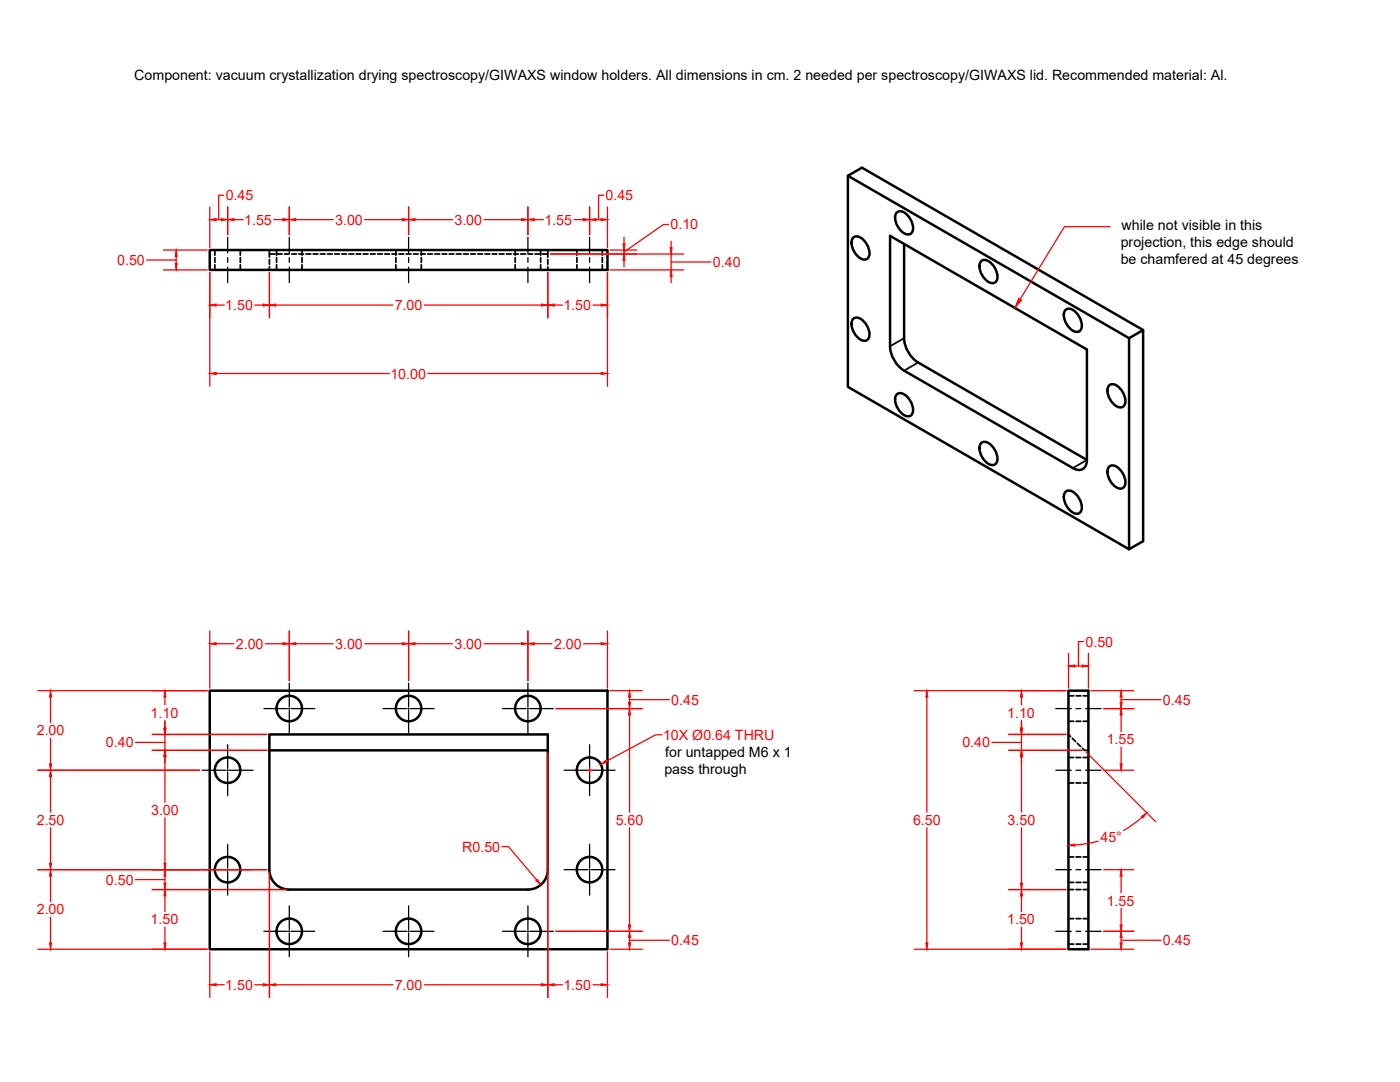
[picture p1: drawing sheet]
<svg xmlns="http://www.w3.org/2000/svg" width="279mm" height="216mm" viewBox="0 0 279 216" stroke-linecap="round" stroke-linejoin="round" font-family="sans-serif">
<!-- layer: MD_Visible -->
<g fill="none" stroke="#000" stroke-width=".5">
<path d="M169.2 35.1l2.8-1.6 56.1 32.4v42.1l-2.8 1.6-56.1-32.4zM169.2 35.1l56.1 32.4M41.9 49.9h79.3v4h-79.3zM170.2 47.5a1.28 1.28 0 0 1 2 .3 3.4 3.4 0 0 1 1.1 3.6 1.28 1.28 0 0 1-2-.2 3.4 3.4 0 0 1-1.1-3.7zM178.9 42.5a1.28 1.28 0 0 1 2 .2 3.4 3.4 0 0 1 1.1 3.7 1.28 1.28 0 0 1-2-.2 3.4 3.4 0 0 1-1.1-3.7zM180.4 48.7v18.8a6.2 6.2 0 0 0 2.8 4.8l33.7 19.5v-22.1l-39.3-22.6v22a6.2 6.2 0 0 0 2.8 4.9l33.7 19.4a1.71 1.71 0 0 0 2 .2 1.71 1.71 0 0 0 .8-1.8M195.7 52.2a1.28 1.28 0 0 1 2 .3 3.4 3.4 0 0 1 1.1 3.6 1.28 1.28 0 0 1-2-.2 3.4 3.4 0 0 1-1.1-3.7zM170.2 63.7a1.28 1.28 0 0 1 2 .3 3.4 3.4 0 0 1 1.1 3.6 1.28 1.28 0 0 1-2-.2 3.4 3.4 0 0 1-1.1-3.7zM178.9 78.8a1.28 1.28 0 0 1 2 .2 3.4 3.4 0 0 1 1.1 3.7 1.28 1.28 0 0 1-2-.2 3.4 3.4 0 0 1-1.1-3.7zM212.6 62a1.28 1.28 0 0 1 2 .2 3.4 3.4 0 0 1 1.1 3.7 1.28 1.28 0 0 1-2.1-.3 3.4 3.4 0 0 1-1-3.6zM221.3 77a1.28 1.28 0 0 1 2 .3 3.4 3.4 0 0 1 1.1 3.6 1.28 1.28 0 0 1-2.1-.2 3.4 3.4 0 0 1-1-3.7zM228.1 65.9l-2.8 1.6v42.1"/>
<path d="M195.7 88.5a1.28 1.28 0 0 1 2 .3 3.4 3.4 0 0 1 1.1 3.6 1.28 1.28 0 0 1-2-.2 3.4 3.4 0 0 1-1.1-3.7zM212.6 98.3a1.28 1.28 0 0 1 2 .2 3.4 3.4 0 0 1 1.1 3.6 1.28 1.28 0 0 1-2.1-.2 3.4 3.4 0 0 1-1-3.6zM221.3 93.2a1.28 1.28 0 0 1 2 .3 3.4 3.4 0 0 1 1.1 3.6 1.28 1.28 0 0 1-2.1-.2 3.4 3.4 0 0 1-1-3.7zM41.9 137.8h79.3v51.6h-79.3zM213.2 137.8h4v51.6h-4zM53.8 149.7h55.5M53.8 173.5a4 4 0 0 0 3.9 4h47.7a4 4 0 0 0 3.9-4v-27h-55.5v27"/>
<circle cx="45.4" cy="153.7" r="2.55"/>
<circle cx="57.7" cy="141.4" r="2.55"/>
<circle cx="81.5" cy="141.4" r="2.55"/>
<circle cx="105.4" cy="141.4" r="2.55"/>
<circle cx="117.7" cy="153.7" r="2.55"/>
<circle cx="45.4" cy="173.5" r="2.55"/>
<circle cx="117.7" cy="173.5" r="2.55"/>
<circle cx="57.7" cy="185.8" r="2.55"/>
<circle cx="81.5" cy="185.8" r="2.55"/>
<circle cx="105.4" cy="185.8" r="2.55"/>
</g>
<!-- layer: MD_Hidden -->
<g fill="none" stroke="#000" stroke-width=".35">
<path d="M42.9 49.9v1M42.9 51.4v1M42.9 52.8v1.1M48 49.9v1M48 51.4v1M48 52.8v1.1M53.8 49.9v.8M53.8 51.8v.9M53.8 53.2v.7M54.9 50.7h-1.1v.6M55.2 49.9v1M55.2 51.4v1"/>
<path d="M55.2 52.8v1.1M55.4 50.7h.9M56.8 50.7h.9M58.2 50.7h1M59.6 50.7h1M60.3 49.9v1M60.3 51.4v1M60.3 52.8v1.1M61.1 50.7h.9M62.5 50.7h.9M63.9 50.7h1M65.4 50.7h.9"/>
<path d="M66.8 50.7h.9M68.2 50.7h1M69.6 50.7h1M71.1 50.7h.9M72.5 50.7h.9M73.9 50.7h1M75.4 50.7h.9M76.8 50.7h.9M78.2 50.7h1M79 49.9v1M79 51.4v1M79 52.8v1.1"/>
<path d="M79.6 50.7h1M81.1 50.7h.9M82.5 50.7h.9M83.9 50.7h1M84.1 49.9v1M84.1 51.4v1M84.1 52.8v1.1M85.4 50.7h.9M86.8 50.7h.9M88.2 50.7h1M89.6 50.7h1M91.1 50.7h.9"/>
<path d="M92.5 50.7h1M93.9 50.7h1M95.4 50.7h.9M96.8 50.7h.9M98.2 50.7h1M99.6 50.7h1M101.1 50.7h.9M102.5 50.7h1M102.8 49.9v1M102.8 51.4v1M102.8 52.8v1.1M103.9 50.7h1"/>
<path d="M105.4 50.7h.9M106.8 50.7h.9M107.9 49.9v1M107.9 51.4v1M107.9 52.8v1.1M108.2 50.7h1.1v.6M109.3 49.9v.8M109.3 51.8v.9M109.3 53.2v.7M115.1 49.9v1M115.1 51.4v1M115.1 52.8v1.1"/>
<path d="M120.2 49.9v1M120.2 51.4v1M120.2 52.8v1.1M213.2 138.8h1.1M214.7 138.8h1M216.2 138.8h1M213.2 146.5l.4 .4M213.2 151.2h1.1M213.2 156.2h1.1M213.2 143.9h1.1M214 147.3l.7 .7M214.7 151.2h1"/>
<path d="M214.7 156.2h1M214.7 143.9h1M215 148.3l.7 .7M216 149.3l.4 .4h.8M216.2 151.2h1M216.2 156.2h1M216.2 143.9h1M213.2 177.5h1.1M213.2 171h1.1M213.2 176.1h1.1M214.7 177.5h1M214.7 171h1"/>
<path d="M214.7 176.1h1M216.2 177.5h1M216.2 171h1M216.2 176.1h1M213.2 183.3h1.1M213.2 188.4h1.1M214.7 183.3h1M214.7 188.4h1M216.2 183.3h1M216.2 188.4h1"/>
</g>
<!-- layer: MD_Visible Narrow -->
<path d="M180.4 67.5l-2.8 1.6M183.2 72.3l-2.8 1.7M216.9 91.8l-2.8 1.6" fill="none" stroke="#000" stroke-width=".35"/>
<!-- layer: 0 -->
<g fill="none" stroke="#000" stroke-width=".25">
<path d="M45.4 47.3v3.2M45.4 51.4v1M45.4 53.3v3.1M57.7 47.3v3.2M57.7 51.4v1M57.7 53.3v3.1M81.5 47.3v3.2M81.5 51.4v1M81.5 53.3v3.1M105.4 47.3v3.2M105.4 51.4v1M105.4 53.3v3.1"/>
<path d="M117.7 47.3v3.2M117.7 51.4v1M117.7 53.3v3.1M57.7 136.3v4.7M81.5 136.3v4.7M105.4 136.3v4.7M40.4 153.7h4.7M45.3 153.7h.3M45.4 148.6v4.7M45.4 153.6v.2M45.4 154.1v4.7M45.8 153.7h4.7"/>
<path d="M52.7 141.4h4.7M57.6 141.4h.3M57.7 141.3v.2M57.7 141.8v4.7M58.1 141.4h4.7M76.5 141.4h4.7M81.4 141.4h.3M81.5 141.3v.2M81.5 141.8v4.7M81.9 141.4h4.7M100.3 141.4h4.7M105.2 141.4h.3"/>
<path d="M105.4 141.3v.2M105.4 141.8v4.7M105.7 141.4h4.7M112.6 153.7h4.7M117.5 153.7h.3M117.7 148.6v4.7M117.7 153.6v.2M117.7 154.1v4.7M118 153.7h4.7M210.7 141.4h3.1M210.7 153.7h3.1M214.7 141.4h1"/>
<path d="M214.7 153.7h1M216.7 141.4h3.1M216.7 153.7h3.1M40.4 173.5h4.7M45.3 173.5h.3M45.4 168.5v4.7M45.4 173.4v.3M45.4 173.9v4.7M45.8 173.5h4.7M112.6 173.5h4.7M117.5 173.5h.3M117.7 168.5v4.7"/>
<path d="M117.7 173.4v.3M117.7 173.9v4.7M118 173.5h4.7M210.7 173.5h3.1M214.7 173.5h1M216.7 173.5h3.1M52.7 185.8h4.7M57.6 185.8h.3M57.7 180.8v4.7M57.7 185.7v.3M57.7 186.2v4.7M58.1 185.8h4.7"/>
<path d="M76.5 185.8h4.7M81.4 185.8h.3M81.5 180.8v4.7M81.5 185.7v.3M81.5 186.2v4.7M81.9 185.8h4.7M100.3 185.8h4.7M105.2 185.8h.3M105.4 180.8v4.7M105.4 185.7v.3M105.4 186.2v4.7M105.7 185.8h4.7"/>
<path d="M210.7 185.8h3.1M214.7 185.8h1M216.7 185.8h3.1"/>
</g>
<g fill="none" stroke="#f00" stroke-width=".25">
<path d="M44.7 39h-1.1v4.8M120.5 39h-1v4.8M29.3 51.9h5.9M32.6 53.9h8.8M32.6 49.9h8.8M35.2 51.2v1.4M41.9 41.3v8.1M41.9 54.4v22.7M43.1 43.8h1.1M45.4 41.3v5.5M46.7 43.8h1.8M53.8 54.4v9"/>
<path d="M54.6 43.8h1.9M57.7 41.3v5.5M59 43.8h7.5M72.8 43.8h7.5M81.5 41.3v5.5M82.8 43.8h7.5M96.6 43.8h7.5M105.4 41.3v5.5M106.6 43.8h1.8M109.3 54.4v9M109.8 50.7h26.7M114.6 43.8h1.8"/>
<path d="M117.7 41.3v5.5M118.9 43.8h1.1M121.2 41.3v8.1M121.2 54.4v22.7M121.7 53.9h14.8M121.7 49.9h5.4M124.5 47.3v1.3M124.5 49.9v.8M124.5 52v1.2M133.4 44.8h-1l-7.9 5.5M133.9 52.3h8M133.9 48.1v1.3"/>
<path d="M133.9 50.7v3.2M133.9 55.1v1.3M221.6 45.2h-9.2l-8.8 14.5M43.1 74.5h34.6M43.1 60.9h1.7M50.9 60.9h1.6M55 60.9h23.4M84.7 60.9h23.4M85.4 74.5h34.6M110.6 60.9h1.6M118.3 60.9h1.7M7.5 137.8h33.9"/>
<path d="M10.1 139.1v5.1M32.9 139.1v1.5M41.9 125.9v11.4M43.1 128.4h3.5M53 128.4h3.5M57.7 125.9v9.9M59 128.4h7.5M72.8 128.4h7.5M81.5 125.9v9.9M82.8 128.4h7.5M96.6 128.4h7.5M105.4 125.9v9.9"/>
<path d="M106.6 128.4h3.5M116.5 128.4h3.5M121.2 125.9v11.4M121.7 137.8h6.5M125.6 139.6h8M125.6 139.1v1M182.4 137.8h30.3M185 139.1v23M203.9 139.1v1.5M213.2 130.4v6.9M214.5 132.9h1.4M216.2 128h-1v4.9"/>
<path d="M217.2 130.4v6.9M217.7 137.8h8.6M223.7 139.6h8M223.7 139.1v1M7.5 153.7h32.3M10.1 147.3v5.1M10.1 155v7.1M27 148.1h5.9M30.4 149.7h22.9M30.4 146.5h22.9M32.9 143.7v1.6M32.9 146.5v3.2"/>
<path d="M32.9 151v9.1M109.3 150.2v48.8M110.9 141.4h17.3M117.2 153.7h1M117.7 153.2v1M125.6 142.7v19.4M132.1 146.6h-1.2l-9.9 5.3M198 148.1h5.9M201.3 149.7h14.6M201.3 146.5h11.4M203.9 143.7v1.6M203.9 146.5v3.2"/>
<path d="M203.9 151v11.1M216.8 150.1l13.9 13.9M220.3 153.7h6M220.3 141.4h6M223.7 142.7v3.3M223.7 149.1v3.3M7.5 173.5h45.8M10.1 165.2v7.1M10.1 174.8v5.1M27 175.5h5.9M30.4 177.5h26.8M32.9 163.2v9.1"/>
<path d="M32.9 174.8v1.4M32.9 178.8v3.1M53.8 174v25M100.2 168.9h1.3l5.6 6.7M125.6 165.2v19.4M185 165.2v22.9M201.3 177.5h11.4M203.9 165.2v11M203.9 178.8v3.1M219.2 167.8l-2 .5-2.7 .3M220.3 173.5h6M223.7 174.8v3.3"/>
<path d="M227.9 163l-1.5 1.3-2.2 1.4M7.5 189.4h33.9M10.1 183v5.1M32.9 185v3.1M41.9 189.9v9.1M43.1 196.5h1.7M50.9 196.5h1.6M55 196.5h23.4M84.7 196.5h23.4M110.6 196.5h1.6M110.9 185.8h17.3M118.3 196.5h1.7"/>
<path d="M121.2 189.9v9.1M121.7 189.4h6.5M125.6 187.6h8M125.6 187.1v1M182.4 189.4h30.3M203.9 185v3.1M217.7 189.4h8.6M220.3 185.8h6M223.7 187.6h8M223.7 181.2v3.4M223.7 187.1v1"/>
</g>
<g fill="#f00" stroke="#f00" stroke-width=".2">
<path d="M213.2 168.7l1.3-.3v.4z"/>
<path d="M227.8 162.9l1.1-.7-.8 1z"/>
<path d="M10.1 137.8l.2 1.3h-.4z"/>
<path d="M9.9 152.4h.4l-.2 1.3z"/>
<path d="M10.1 153.7l.2 1.3h-.4z"/>
<path d="M9.9 172.3h.4l-.2 1.2z"/>
<path d="M10.1 173.5l.2 1.3h-.4z"/>
<path d="M9.9 188.1h.4l-.2 1.3z"/>
<path d="M32.9 149.7l.2 1.3h-.4z"/>
<path d="M32.7 145.3h.4l-.2 1.2z"/>
<path d="M32.9 137.8l.2 1.3h-.4z"/>
<path d="M32.7 172.3h.4l-.2 1.2z"/>
<path d="M32.7 176.2h.4l-.2 1.3z"/>
<path d="M32.9 173.5l.2 1.3h-.4z"/>
<path d="M32.9 177.5l.2 1.3h-.4z"/>
<path d="M32.7 188.1h.4l-.2 1.3z"/>
<path d="M41.9 196.5l1.2-.2v.4z"/>
<path d="M52.5 196.3l1.3 .2-1.3 .2z"/>
<path d="M53.8 196.5l1.2-.2v.4z"/>
<path d="M108.1 196.3l1.2 .2-1.2 .2z"/>
<path d="M120 196.3l1.2 .2-1.2 .2z"/>
<path d="M109.3 196.5l1.3-.2v.4z"/>
<path d="M125.4 188.1h.4l-.2 1.3z"/>
<path d="M125.6 185.8l.2 1.3h-.4z"/>
<path d="M125.4 184.6h.4l-.2 1.2z"/>
<path d="M125.6 141.4l.2 1.3h-.4z"/>
<path d="M125.4 140.1h.4l-.2 1.3z"/>
<path d="M125.6 137.8l.2 1.3h-.4z"/>
<path d="M119.9 152.5l1-.8 .2 .4z"/>
<path d="M106.9 175.7l.4-.2 .6 1.1z"/>
<path d="M41.9 128.4l1.2-.2v.5z"/>
<path d="M56.5 128.2l1.2 .2-1.2 .3z"/>
<path d="M57.7 128.4l1.3-.2v.5z"/>
<path d="M80.3 128.2l1.2 .2-1.2 .3z"/>
<path d="M81.5 128.4l1.3-.2v.5z"/>
<path d="M104.1 128.2l1.3 .2-1.3 .3z"/>
<path d="M120 128.2l1.2 .2-1.2 .3z"/>
<path d="M105.4 128.4l1.2-.2v.5z"/>
<path d="M184.8 188.1h.4l-.2 1.3z"/>
<path d="M185 137.8l.2 1.3h-.4z"/>
<path d="M213.2 132.9l1.3-.2v.4z"/>
<path d="M215.9 132.7l1.3 .2-1.3 .2z"/>
<path d="M203.9 137.8l.2 1.3h-.5z"/>
<path d="M203.6 145.3h.5l-.2 1.2z"/>
<path d="M203.9 149.7l.2 1.3h-.5z"/>
<path d="M203.6 176.2h.5l-.2 1.3z"/>
<path d="M203.6 188.1h.5l-.2 1.3z"/>
<path d="M203.9 177.5l.2 1.3h-.5z"/>
<path d="M223.5 188.1h.5l-.3 1.3z"/>
<path d="M223.7 185.8l.3 1.3h-.5z"/>
<path d="M223.5 184.6h.5l-.3 1.2z"/>
<path d="M223.7 173.5l.3 1.3h-.5z"/>
<path d="M223.5 140.1h.5l-.3 1.3z"/>
<path d="M223.7 137.8l.3 1.3h-.5z"/>
<path d="M223.7 141.4l.3 1.3h-.5z"/>
<path d="M223.5 152.4h.5l-.3 1.3z"/>
<path d="M41.9 74.5l1.2-.2v.4z"/>
<path d="M120 74.3l1.2 .2-1.2 .2z"/>
<path d="M41.9 60.9l1.2-.2v.4z"/>
<path d="M52.5 60.7l1.3 .2-1.3 .2z"/>
<path d="M53.8 60.9l1.2-.2v.4z"/>
<path d="M108.1 60.7l1.2 .2-1.2 .2z"/>
<path d="M109.3 60.9l1.3-.2v.4z"/>
<path d="M120 60.7l1.2 .2-1.2 .2z"/>
<path d="M34.9 52.6h.5l-.2 1.3z"/>
<path d="M35.2 49.9l.2 1.3h-.5z"/>
<path d="M133.9 53.9l.2 1.2h-.4z"/>
<path d="M133.7 49.4h.4l-.2 1.3z"/>
<path d="M57.7 43.8l1.3-.2v.4z"/>
<path d="M80.3 43.6l1.2 .2-1.2 .2z"/>
<path d="M81.5 43.8l1.3-.2v.4z"/>
<path d="M104.1 43.6l1.3 .2-1.3 .2z"/>
<path d="M105.4 43.8l1.2-.2v.4z"/>
<path d="M116.4 43.6l1.3 .2-1.3 .2z"/>
<path d="M56.5 43.6l1.2 .2-1.2 .2z"/>
<path d="M45.4 43.8l1.3-.2v.4z"/>
<path d="M41.9 43.8l1.2-.2v.4z"/>
<path d="M44.2 43.6l1.2 .2-1.2 .2z"/>
<path d="M117.7 43.8l1.2-.2v.4z"/>
<path d="M120 43.6l1.2 .2-1.2 .2z"/>
<path d="M124.5 50.7l.2 1.3h-.4z"/>
<path d="M124.3 48.6h.4l-.2 1.3z"/>
<path d="M203.3 59.5l.6 .4-1.4 1.5z"/>
</g>
<g font-size="2.8">
<text x="26.8" y="15.9">Component: vacuum crystallization drying spectroscopy/GIWAXS window holders. All dimensions in cm. 2 needed per spectroscopy/GIWAXS lid. Recommended material: Al.</text>
<text x="223.8" y="46">while not visible in this</text>
<text x="223.7" y="49.3">projection, this edge should</text>
<text x="223.7" y="52.8">be chamfered at 45 degrees</text>
<text x="132.6" y="154.5">pass through</text>
<text x="132.7" y="151.1">for untapped M6 x 1</text>
</g>
<g font-size="2.8" fill="#f00">
<text x="45.1" y="40">0.45</text>
<text x="120.9" y="40">0.45</text>
<text x="48.7" y="44.8">1.55</text>
<text x="66.9" y="44.8">3.00</text>
<text x="90.7" y="44.8">3.00</text>
<text x="108.6" y="44.8">1.55</text>
<text x="133.8" y="45.8">0.10</text>
<text x="23.4" y="52.9">0.50</text>
<text x="142.3" y="53.3">0.40</text>
<text x="45" y="61.9">1.50</text>
<text x="78.8" y="61.9">7.00</text>
<text x="112.4" y="61.9">1.50</text>
<text x="77.9" y="75.5">10.00</text>
<text x="47.1" y="129.5">2.00</text>
<text x="66.9" y="129.5">3.00</text>
<text x="90.7" y="129.5">3.00</text>
<text x="110.6" y="129.5">2.00</text>
<text x="216.6" y="129">0.50</text>
<text x="30.1" y="143.2">1.10</text>
<text x="134" y="140.6">0.45</text>
<text x="201" y="143.2">1.10</text>
<text x="232.1" y="140.6">0.45</text>
<text x="7.3" y="146.7">2.00</text>
<text x="21.1" y="149.1">0.40</text>
<text x="132.3" y="147.6">10X Ø0.64 THRU</text>
<text x="192.1" y="149.1">0.40</text>
<text x="220.9" y="148.5">1.55</text>
<text x="7.3" y="164.6">2.50</text>
<text x="30.2" y="162.6">3.00</text>
<text x="122.9" y="164.6">5.60</text>
<text x="182.2" y="164.6">6.50</text>
<text x="201.1" y="164.6">3.50</text>
<text x="219.6" y="168">45°</text>
<text x="92.2" y="169.9">R0.50</text>
<text x="21.1" y="176.5">0.50</text>
<text x="7.3" y="182.5">2.00</text>
<text x="30.1" y="184.5">1.50</text>
<text x="201" y="184.5">1.50</text>
<text x="220.9" y="180.7">1.55</text>
<text x="134" y="188.6">0.45</text>
<text x="232.1" y="188.6">0.45</text>
<text x="45" y="197.5">1.50</text>
<text x="78.8" y="197.5">7.00</text>
<text x="112.4" y="197.5">1.50</text>
</g>
</svg>
